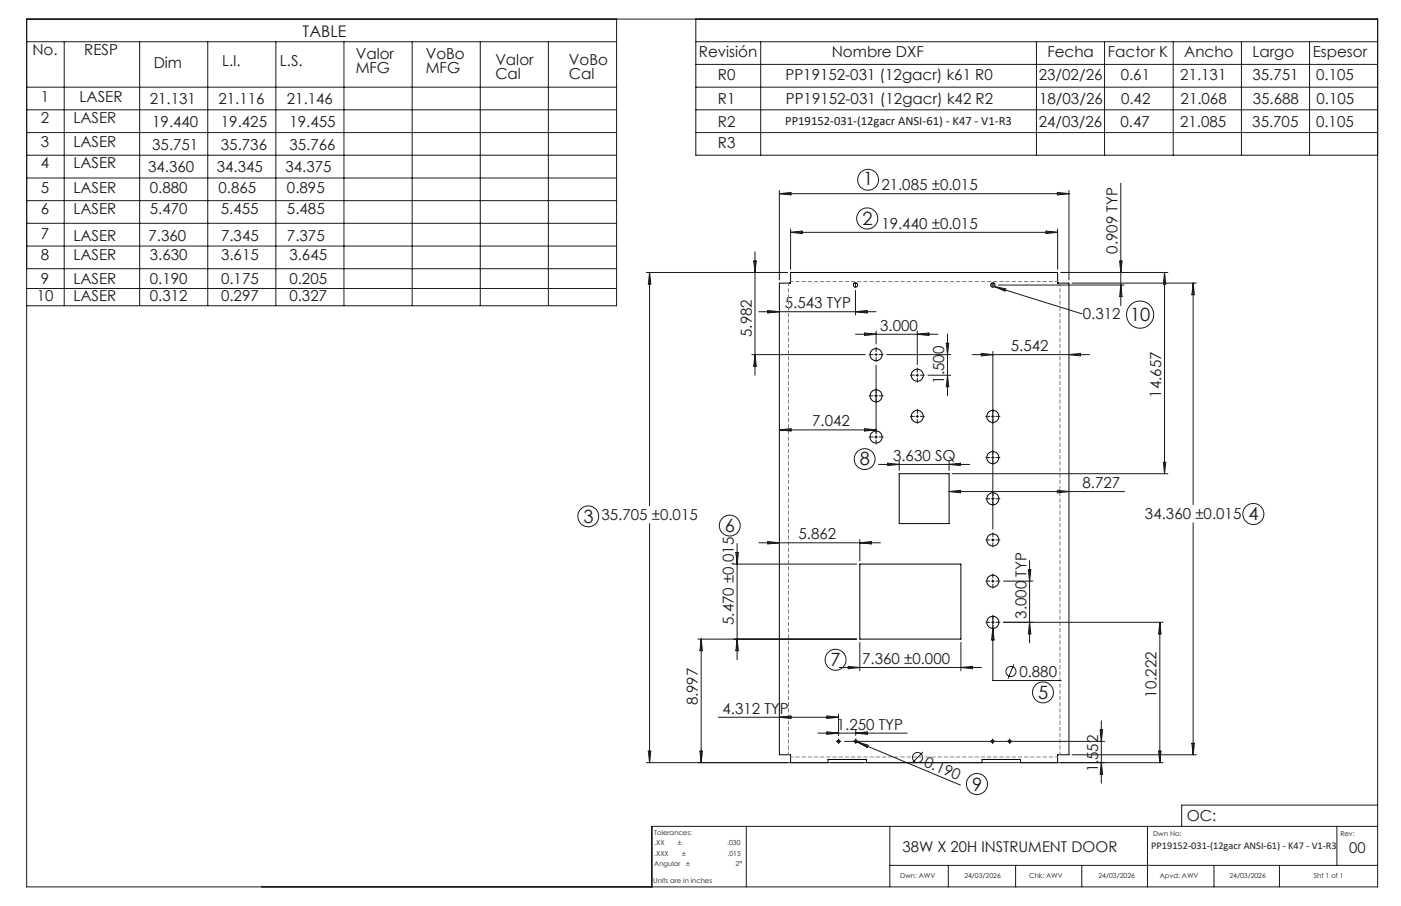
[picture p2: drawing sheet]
<svg xmlns="http://www.w3.org/2000/svg" width="432mm" height="279mm" viewBox="0 0 432 279" stroke-linecap="round" stroke-linejoin="round" font-family="sans-serif">
<g fill="none" stroke="#000" stroke-width=".31">
<path d="M240.2 87.3h3.5v-3.3h82.3v3.3h3.5v145.5h-3.5v2.4h-11.5v-1h-11.8v1h-35.6v-1h-11.9v1h-11.5v-2.4h-3.5zM277.1 146.1h15.4v15.4h-15.4zM265 174h31.2v23.1h-31.2z"/>
<circle cx="263.7" cy="87.9" r=".66"/>
<circle cx="306" cy="87.9" r=".66"/>
<circle cx="270" cy="109.4" r="1.86"/>
<circle cx="282.7" cy="115.7" r="1.86"/>
<circle cx="270" cy="122.1" r="1.86"/>
<circle cx="270" cy="134.8" r="1.86"/>
<circle cx="282.7" cy="128.4" r="1.86"/>
<circle cx="306" cy="128.4" r="1.86"/>
<circle cx="306" cy="153.8" r="1.86"/>
<circle cx="306" cy="141.1" r="1.86"/>
<circle cx="306" cy="166.5" r="1.86"/>
<circle cx="306" cy="179.2" r="1.86"/>
<circle cx="306" cy="191.9" r="1.86"/>
<circle cx="258.5" cy="228.6" r=".41"/>
<circle cx="263.7" cy="228.6" r=".41"/>
<circle cx="305.9" cy="228.6" r=".41"/>
<circle cx="311.2" cy="228.6" r=".41"/>
</g>
<g fill="none" stroke="#191924" stroke-width=".31">
<path d="M8.2 5.9h416.4v267.6h-416.4zM8.2 12.9h181.8M19.8 12.9v81.4M43 12.9v81.4M64 12.9v81.4M85 12.9v81.4M106 12.9v81.4M127 12.9v81.4M148 12.9v81.4M169 12.9v81.4M190 5.9v88.4h-181.8M214.5 12.9h210.1"/>
<path d="M214.5 5.9v42h210.1M214.5 19.9h210.1M234.5 12.9v35M319.4 12.9v35M340.4 12.9v35M361.6 12.9v35M382.6 12.9v35M403.6 12.9v35M8.2 26.9h181.8M8.2 33.9h181.8M214.5 26.9h210.1M214.5 33.9h210.1"/>
<path d="M8.2 40.9h181.8M8.2 47.9h181.8M8.2 54.9h181.8M214.5 40.9h210.1M240.2 58.7v27.6M240.2 59.7h89.3M240.2 59.7l3.6-.4v.8zM325.9 59.3l3.6 .4-3.6 .4zM329.5 58.7v27.6M345.4 56.5v37.8M8.2 61.9h181.8M8.2 68.9h181.8"/>
<path d="M8.2 75.9h181.8M232.7 77.7v38M243.7 70.7v12.3M243.7 71.6h82.3M243.7 71.6l3.5-.3v.7zM322.4 71.3l3.6 .3-3.6 .4zM326 70.7v12.3M8.2 82.9h181.8M8.2 89h181.8M199.2 84h43.5M200.2 84v72M200.2 84l.4 3.6h-.8z"/>
<path d="M232.3 80.5h.8l-.4 3.5zM233.9 96.1h36.1M236.6 95.7l3.6 .4-3.6 .4zM263.7 87.2v1.4M263.7 89.6v7.5M263.7 96.1l3.5-.4v.8zM306 87.2v1.4M306.5 88.4l3.5 .7-.3 .7zM306.5 88.4l26.7 8.3M307.7 87.9h38.8M327 84h32.9M330.4 87.3h38.3"/>
<path d="M333.2 96.7h.1M345.1 80.5h.7l-.4 3.5zM345.4 87.9l.4 3.5h-.7zM358.9 84l.4 3.6h-.7zM358.9 84v62.1M367.7 87.3v68.3M367.7 87.3l.4 3.6h-.8zM231.7 109.4h35M232.7 109.4l.4 3.5h-.8zM263.7 103.1h25.4M266.5 102.7l3.5 .4-3.5 .4zM269.6 109.4h.8"/>
<path d="M270 102.1v4M270 108.9v.9M270 112.6v21M273.3 109.4h19.8M282.3 115.7h.8M282.7 102.1v10.3M282.7 115.3v.8M282.7 103.1l3.6-.4v.8zM286 115.7h7.1M291.6 105.8h.8l-.4 3.6zM292 103v19.1M292 115.7l.4 3.6h-.8z"/>
<path d="M299.6 109.4h36.2M302.4 109l3.6 .4-3.6 .3zM306 108.4v54.8M329.5 109.4l3.5-.4v.7zM240.2 132.6l3.6-.4v.7zM240.2 132.6h29.8M266.5 132.2l3.5 .4-3.5 .3zM269.6 134.8h.8M269.6 122.1h.8M270 134.3v.9M282.3 128.4h.8M282.7 128v.8"/>
<path d="M305.6 128.4h.8M270.8 143.2h28.1M273.6 142.8l3.5 .4-3.5 .4zM277.1 142.2v2.9M292.5 151.6h54.1M292.5 151.6l3.6-.4v.8zM292.5 143.2l3.6-.4v.8zM292.5 142.2v2.9M293.5 146.1h66.4M305.6 153.8h.8M305.6 141.1h.8M325.9 151.2l3.6 .4-3.6 .4z"/>
<path d="M358.6 142.6h.7l-.4 3.5zM200.2 161.5v73.7M226.2 174h37.8M226.8 170.4h.8l-.4 3.6zM227.2 167.6v35.8M233.9 167.4h37.5M236.6 167l3.6 .4-3.6 .3zM265 166.4v6.6M265 167.4l3.6-.4v.7zM305.6 179.2h.8M305.6 166.5h.8M306 166.1v.8"/>
<path d="M306 178.8v.8M309.3 179.2h9M316.9 175.7h.8l-.4 3.5zM317.3 172.9v25.4M367.7 161.2v71.6M215.1 197.1h48.9M216.1 197.1l.4 3.6h-.8zM216.1 197.1v38.1M227.2 197.1l.4 3.6h-.8zM265 198.1v8.8M296.2 198.1v8.8M305.6 191.9h.8"/>
<path d="M306 190.1v19.8h21.1M306 193.8l.4 3.5h-.8zM309.3 191.9h49.2M317.3 191.9l.4 3.6h-.8zM357.5 191.9l.3 3.6h-.7zM357.5 191.9v43.3M258.7 205.8h43.8M261.4 205.5l3.6 .3-3.6 .4zM296.2 205.8l3.5-.3v.7zM312.5 204.9l-1.8 4.4M199.2 235.2h159.3M199.8 231.6h.8l-.4 3.6z"/>
<path d="M215.7 231.6h.8l-.4 3.6zM221.4 221.2h37M240.2 221.2l3.6-.4v.8zM252.1 226.1h27.5M254.9 220.8l3.5 .4-3.5 .4zM254.9 225.7l3.5 .4-3.5 .3zM258 228.6h.9M258.4 220.2v6.6M258.4 228.2v.9M260.3 228.6h80.2M263.4 228.5l.7 .3M263.7 225.1v1.7"/>
<path d="M263.7 228.2v.9M263.7 226.1l3.6-.4v.7zM264.1 228.8l31.9 13.3M264.1 228.8l3.4 1-.2 .7zM284.5 231.9l-3.4 3.4M305.9 228.2v.9M311.2 228.2v.9M330.4 232.8h38.3M339.1 225.1h.7l-.4 3.5zM339.4 222.3v19.2M339.4 235.2l.4 3.6h-.7zM357.1 231.6h.7l-.3 3.6z"/>
<path d="M367.3 229.2h.8l-.4 3.6zM230 254.8v18.7M274.2 254.8v18.7M353.7 254.8v18.7M412 254.8v12.1M424.6 254.8h-223.7v18.7M424.6 248.3h-60.4v6.5M274.2 266.9h150.4M292.3 266.9v6.6M313 266.9v6.6M333.4 266.9v6.6M374.2 266.9v6.6"/>
<path d="M394.3 266.9v6.6"/>
<circle cx="267.6" cy="55.4" r="3.2"/>
<circle cx="267.3" cy="67.4" r="3.3"/>
<circle cx="351.4" cy="97" r="4.2"/>
<circle cx="181.3" cy="159.2" r="3.2"/>
<circle cx="266.5" cy="141.6" r="3.2"/>
<circle cx="386.3" cy="158.5" r="3.2"/>
<circle cx="224.9" cy="162.1" r="3.2"/>
<circle cx="257.5" cy="203.5" r="3.2"/>
<circle cx="311.6" cy="207.1" r="1.55"/>
<circle cx="321.5" cy="213.5" r="3.2"/>
<circle cx="282.8" cy="233.6" r="1.56"/>
<circle cx="301.1" cy="241.8" r="3.2"/>
</g>
<g fill="none" stroke="#191924" stroke-width=".31" stroke-dasharray="15.2 1.3 1.3 1.3" stroke-linecap="butt">
<path d="M306.7 87.9h-1.3M269.2 109.4h-1.5M270 110.2v1.4M270 108.5v-1.4M270.9 109.4h1.4M281.9 115.7h-1.5M282.7 116.5v1.5M282.7 114.9v-1.5M283.6 115.7h1.4M269.2 134.8h-1.5M269.2 122.1h-1.5M270 135.6v1.4"/>
<path d="M270 133.9v-1.4M270 122.9v1.4M270 121.2v-1.4M270.9 134.8h1.4M270.9 122.1h1.4M281.9 128.4h-1.5M282.7 129.2v1.5M282.7 127.6v-1.5M283.6 128.4h1.4M305.2 128.4h-1.5M306 129.2v1.5M306 127.6v-1.5"/>
<path d="M306.8 128.4h1.5M305.2 153.8h-1.5M305.2 141.1h-1.5M306 154.6v1.5M306 153v-1.5M306 141.9v1.5M306 140.3v-1.5M306.8 153.8h1.5M306.8 141.1h1.5M305.2 179.2h-1.5M305.2 166.5h-1.5M306 178.4v-1.5"/>
<path d="M306 167.3v1.5M306 165.7v-1.5M306.8 179.2h1.5M306.8 166.5h1.5M305.2 191.9h-1.5M306 180v1.5M306 192.7v1.5M306 191.1v-1.5M306.8 191.9h1.5M258.1 228.6h-.4M258.5 229v.4M258.5 228.2v-.4"/>
<path d="M258.9 228.6h.4M263.3 228.6h-.4M263.8 229v.4M263.8 228.2v-.4M264.2 228.6h.4M305.5 228.6h-.4M305.9 229v.4M305.9 228.2v-.4M306.3 228.6h.4M310.8 228.6h-.4M311.2 229v.4M311.2 228.2v-.4"/>
<path d="M311.6 228.6h.4"/>
</g>
<path d="M243 87.3v145.5M326.7 232.8v-145.5" fill="none" stroke="#808080" stroke-width=".31" stroke-dasharray="1.3 .6" stroke-dashoffset=".3" stroke-linecap="butt"/>
<path d="M326 86.8h-82.3M243.7 233.4h82.3" fill="none" stroke="#808080" stroke-width=".31" stroke-dasharray="1.3 .6" stroke-dashoffset=".4" stroke-linecap="butt"/>
<path d="M306.5 88.4l3.5 .7-.3 .7z" fill="#191924"/>
<g font-size="5.6" fill="#191924">
<text x="266" y="57">1</text>
<text x="265.8" y="69.3">2</text>
<text x="348.3" y="99">10</text>
<text x="265" y="143.5">8</text>
<text x="179.8" y="161.2">3</text>
<text x="384.8" y="160.5">4</text>
<text x="223.4" y="164.1">6</text>
<text x="256" y="205.4">7</text>
<text x="319.9" y="215.5">5</text>
<text x="299.6" y="243.8">9</text>
</g>
<text font-size="4.9" fill="#191924" x="93.3" y="11.4">TABLE</text>
<g font-size="4.7" fill="#191924">
<text x="10" y="17">No.</text>
<text x="26" y="17">RESP</text>
<text x="215.4" y="17.6">Revisión</text>
<text x="256.3" y="17.6">Nombre DXF</text>
<text x="322.8" y="17.5">Fecha</text>
<text x="341.5" y="17.5">Factor K</text>
<text x="365" y="17.5">Ancho</text>
<text x="386" y="17.5">Largo</text>
<text x="404.6" y="17.5">Espesor</text>
<text x="47.4" y="20.9">Dim</text>
<text x="68.4" y="20.4">L.I.</text>
<text x="86.3" y="20.4">L.S.</text>
<text x="109.6" y="18.1">Valor</text>
<text x="109.6" y="22.6">MFG</text>
<text x="131.2" y="18.1">VoBo</text>
<text x="131.2" y="22.6">MFG</text>
<text x="152.7" y="20">Valor</text>
<text x="175.3" y="20">VoBo</text>
<text x="152.7" y="24.5">Cal</text>
<text x="175.3" y="24.5">Cal</text>
<text x="221.3" y="24.6">R0</text>
<text x="242.1" y="24.6">PP19152-031 (12gacr) k61 R0</text>
<text x="320.2" y="24.7">23/02/26</text>
<text x="345.4" y="24.7">0.61</text>
<text x="363.8" y="24.7">21.131</text>
<text x="386" y="24.7">35.751</text>
<text x="405.7" y="24.7">0.105</text>
<text x="12.6" y="31.3">1</text>
<text x="24.5" y="31.3">LASER</text>
<text x="46.1" y="32">21.131</text>
<text x="67.3" y="32">21.116</text>
<text x="88.4" y="32">21.146</text>
<text x="221.3" y="32.1">R1</text>
<text x="242.2" y="31.9">PP19152-031 (12gacr) k42 R2</text>
<text x="320.3" y="32.1">18/03/26</text>
<text x="345.5" y="32.1">0.42</text>
<text x="363.9" y="32.1">21.068</text>
<text x="386.1" y="32.1">35.688</text>
<text x="405.8" y="32.1">0.105</text>
<text x="12.6" y="38">2</text>
<text x="22.6" y="38">LASER</text>
<text x="46.9" y="39.2">19.440</text>
<text x="68.1" y="39.2">19.425</text>
<text x="89.2" y="39.2">19.455</text>
<text x="221.3" y="39.1">R2</text>
<text x="320.1" y="39.2">24/03/26</text>
<text x="345.4" y="39.2">0.47</text>
<text x="363.7" y="39.2">21.085</text>
<text x="386" y="39.2">35.705</text>
<text x="405.6" y="39.2">0.105</text>
<text x="12.6" y="45.4">3</text>
<text x="22.6" y="45.4">LASER</text>
<text x="46.9" y="46.1">35.751</text>
<text x="68.1" y="46.1">35.736</text>
<text x="89.2" y="46.1">35.766</text>
<text x="221.3" y="45.8">R3</text>
<text x="12.6" y="51.9">4</text>
<text x="22.6" y="51.9">LASER</text>
<text x="45.7" y="53.2">34.360</text>
<text x="66.8" y="53.2">34.345</text>
<text x="88" y="53.2">34.375</text>
<text x="12.6" y="59.5">5</text>
<text x="22.6" y="59.5">LASER</text>
<text x="46.2" y="59.6">0.880</text>
<text x="67.3" y="59.6">0.865</text>
<text x="88.5" y="59.6">0.895</text>
<text x="271.6" y="58.7">21.085 ±0.015</text>
<text x="12.6" y="66.1">6</text>
<text x="22.6" y="66.1">LASER</text>
<text x="46.2" y="66.1">5.470</text>
<text x="68.1" y="66.1">5.455</text>
<text x="88.5" y="66.1">5.485</text>
<text x="271.6" y="70.6">19.440 ±0.015</text>
<text x="12.6" y="73.6">7</text>
<text x="22.6" y="74.2">LASER</text>
<text x="45.8" y="74.2">7.360</text>
<text x="68.1" y="74.2">7.345</text>
<text x="88.5" y="74.2">7.375</text>
<text x="12.6" y="80.3">8</text>
<text x="22.6" y="80.3">LASER</text>
<text x="46.2" y="80.3">3.630</text>
<text x="68.1" y="80.3">3.615</text>
<text x="89.2" y="80.3">3.645</text>
<text x="344.5" y="78.2" transform="rotate(-90 344.5 78.2)">0.909 TYP</text>
<text x="12.6" y="87.4">9</text>
<text x="22.6" y="87.4">LASER</text>
<text x="46.2" y="87.4">0.190</text>
<text x="68.1" y="87.4">0.175</text>
<text x="89.2" y="87.4">0.205</text>
<text x="11.3" y="92.7">10</text>
<text x="22.6" y="92.7">LASER</text>
<text x="46.2" y="92.7">0.312</text>
<text x="68.1" y="92.7">0.297</text>
<text x="89.2" y="92.7">0.327</text>
<text x="241.9" y="95.1">5.543 TYP</text>
<text x="333.7" y="98.4">0.312</text>
<text x="231.7" y="103.9" transform="rotate(-90 231.7 103.9)">5.982</text>
<text x="271.3" y="102">3.000</text>
<text x="311.5" y="108.3">5.542</text>
<text x="291" y="118.3" transform="rotate(-90 291 118.3)">1.500</text>
<text x="357.9" y="122.7" transform="rotate(-90 357.9 122.7)">14.657</text>
<text x="250.3" y="131.5">7.042</text>
<text x="275.3" y="142.2">3.630 SQ</text>
<text x="333.7" y="150.6">8.727</text>
<text x="185.4" y="160.5">35.705 ±0.015</text>
<text x="352.9" y="160.2">34.360 ±0.015</text>
<text x="246.1" y="166.3">5.862</text>
<text x="316.3" y="190.8" transform="rotate(-90 316.3 190.8)">3.000 TYP</text>
<text x="226.2" y="192.7" transform="rotate(-90 226.2 192.7)">5.470 ±0.015</text>
<text x="265.7" y="204.8">7.360 ±0.000</text>
<text x="314.2" y="208.8">0.880</text>
<text x="356.5" y="215.2" transform="rotate(-90 356.5 215.2)">10.222</text>
<text x="215.1" y="217.6" transform="rotate(-90 215.1 217.6)">8.997</text>
<text x="222.7" y="220.2">4.312 TYP</text>
<text x="257.9" y="225.1">1.250 TYP</text>
<text x="284.5" y="236.1" transform="rotate(23 284.5 236.1)">0.190</text>
<text x="338.5" y="238.2" transform="rotate(-90 338.5 238.2)">1.552</text>
<text x="365.8" y="253.1">OC:</text>
</g>
<g font-size="4.6" fill="#191924">
<text x="278.2" y="262.7">38W X 20H INSTRUMENT DOOR</text>
<text x="415.9" y="263">00</text>
</g>
<text font-size="3.9" fill="#191924" x="242" y="38.4">PP19152-031-(12gacr ANSI-61) - K47 - V1-R3</text>
<text font-size="3.2" fill="#191924" x="354.8" y="261.8">PP19152-031-(12gacr ANSI-61) - K47 - V1-R3</text>
<g font-size="2.1" fill="#191924">
<text x="201.7" y="257.6">Tolerances:</text>
<text x="355.4" y="257.8">Dwn No:</text>
<text x="413.1" y="257.8">Rev:</text>
<text x="201.7" y="260.7">.XX</text>
<text x="201.7" y="263.9">.XXX</text>
<text x="208.9" y="260.7">±</text>
<text x="210.2" y="263.9">±</text>
<text x="224.1" y="260.7">.030</text>
<text x="224.3" y="263.9">.015</text>
<text x="201.7" y="267">Angular</text>
<text x="211.5" y="267">±</text>
<text x="226.7" y="267">2°</text>
<text x="201.3" y="272.3">Units are in inches</text>
<text x="277.4" y="270.7">Dwn: AWV</text>
<text x="297.2" y="270.7">24/03/2026</text>
<text x="317.2" y="270.7">Chk: AWV</text>
<text x="338.6" y="270.7">24/03/2026</text>
<text x="357.5" y="270.7">Apvd: AWV</text>
<text x="378.9" y="270.7">24/03/2026</text>
<text x="404.9" y="270.7">Sht 1 of 1</text>
</g>
</svg>
